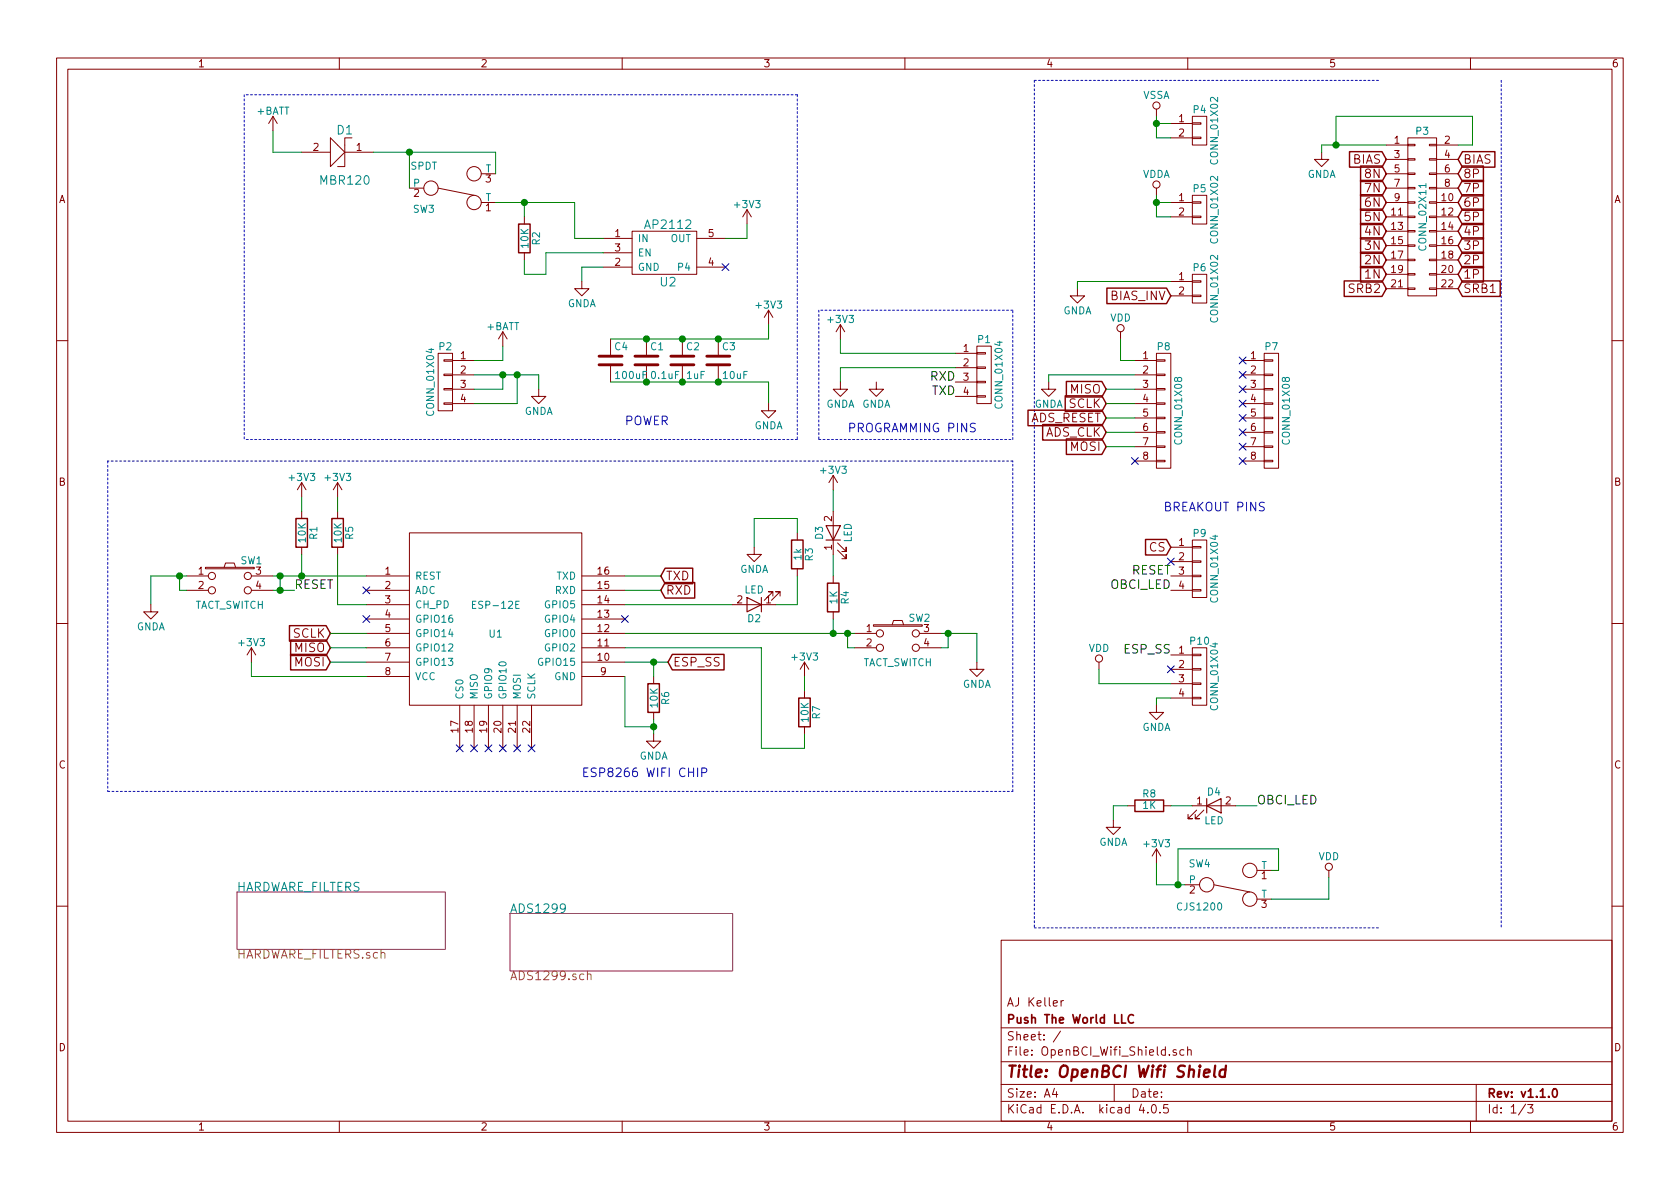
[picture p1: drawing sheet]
<svg xmlns="http://www.w3.org/2000/svg" width="297mm" height="210mm" viewBox="0 0 297 210" stroke-linecap="round" stroke-linejoin="round" font-family="sans-serif">
<g fill="none" stroke="#840000" stroke-width=".18">
<path d="M10 10.3h277v189.9h-277zM12 12.2h273v186.1h-273zM60 10.3v1.9M110 10.3v1.9M160 10.3v1.9M204.5 19.3v1.3M210 10.3v1.9M260 10.3v1.9M48.3 20.6l-.8 1.2M48.3 20.6v2.5M48.3 20.6l.7 1.2M53.3 26.9h5.1"/>
<path d="M58.4 24.4l2.6 2.5-2.6 2.6zM61 26.9v2.6h-1.3M61 26.9h5M62.2 24.4h-1.2v2.5M72.4 33.3h2.5M77.5 33.3l6.3 1.2M85.1 35.8h2.5M85.1 30.7h2.5M92.7 38.3v1.3M132.1 37.1l-.8 1.2M132.1 37.1v2.5M132.1 37.1l.7 1.2"/>
<path d="M204.5 33.3v1.2M207 35.8h3.8M207 38.3h3.8M207 21.8h3.8M207 24.4h3.8M210.8 38.2h1.5v.3h-1.5zM210.8 35.7h1.5v.2h-1.5zM210.8 34.5h2.6v5.1h-2.6zM210.8 24.3h1.5v.2h-1.5zM210.8 21.7h1.5v.3h-1.5zM210.8 20.6h2.6v5h-2.6zM233.7 26.9v1.3h1.2l-1.2 1.3-1.3-1.3h1.3"/>
<path d="M245.1 35.8h3.8M245.1 38.3h3.8M245.1 33.3h3.8M245.1 30.7h3.8M245.1 25.6h3.8M245.1 28.2h3.8M248.9 38.2h1.3v.3h-1.3zM248.9 35.7h1.3v.2h-1.3zM248.9 33.1h1.3v.3h-1.3zM248.9 30.6h1.3v.3h-1.3zM248.9 28.1h1.3v.2h-1.3zM248.9 25.5h1.3v.3h-1.3z"/>
<path d="M248.9 24.4h5.1v27.9h-5.1zM252.7 38.2h1.3v.3h-1.3zM252.7 35.7h1.3v.2h-1.3zM252.7 33.1h1.3v.3h-1.3zM252.7 30.6h1.3v.3h-1.3zM252.7 28.1h1.3v.2h-1.3zM252.7 25.5h1.3v.3h-1.3zM254 35.8h3.8M254 38.3h3.8M254 33.3h3.8M254 30.7h3.8M254 25.6h3.8"/>
<path d="M254 28.2h3.8M88.9 58.7v2.5M88.9 58.7l-.8 1.2M88.9 58.7l.8 1.2M92.7 44.7v1.3M102.9 49.8v1.2h1.2l-1.2 1.3-1.3-1.3h1.3M106.7 42.2h5.1M106.7 47.2h5.1M106.7 44.7h5.1M107.9 59.9v2.8M111.8 40.9h11.4v7.6h-11.4zM114.3 59.9v2.8"/>
<path d="M120.6 59.9v2.8M123.2 42.2h5.1M123.2 47.2h5.1M127 59.9v2.8M135.9 54.9l-.8 1.2M135.9 54.9v2.5M135.9 54.9l.8 1.2M148.6 57.4l-.8 1.3M148.6 57.4v2.5M148.6 57.4l.8 1.3M190.5 51v1.3h1.3l-1.3 1.3-1.3-1.3h1.3M198.1 58.7v1.2"/>
<path d="M207 49.8h3.8M207 52.3h3.8M210.8 52.2h1.5v.2h-1.5zM210.8 49.7h1.5v.2h-1.5zM210.8 48.5h2.6v5.1h-2.6zM245.1 48.5h3.8M245.1 51h3.8M245.1 40.9h3.8M245.1 43.4h3.8M245.1 46h3.8M248.9 50.9h1.3v.3h-1.3zM248.9 48.4h1.3v.2h-1.3z"/>
<path d="M248.9 45.8h1.3v.3h-1.3zM248.9 43.3h1.3v.3h-1.3zM248.9 40.8h1.3v.2h-1.3zM252.7 50.9h1.3v.3h-1.3zM252.7 48.4h1.3v.2h-1.3zM252.7 45.8h1.3v.3h-1.3zM252.7 43.3h1.3v.3h-1.3zM252.7 40.8h1.3v.2h-1.3zM254 48.5h3.8M254 51h3.8M254 40.9h3.8M254 43.4h3.8"/>
<path d="M254 46h3.8M10 60.2h2M77.5 62.5h2.5v10.1h-2.5zM78.5 71.2h1.5v.3h-1.5zM78.5 68.7h1.5v.3h-1.5zM78.5 66.2h1.5v.2h-1.5zM78.5 63.6h1.5v.3h-1.5zM80 63.7h3.8M80 66.3h3.8M80 68.8h3.8M80 71.4h3.8M95.2 68.8v1.3h1.3l-1.3 1.3-1.2-1.3h1.2"/>
<path d="M107.9 64.8v2.8M114.3 64.8v2.8M120.6 64.8v2.8M127 64.8v2.8M135.9 71.4v1.2h1.3l-1.3 1.3-1.3-1.3h1.3M148.6 67.6v1.2h1.3l-1.3 1.3-1.3-1.3h1.3M154.9 67.6v1.2h1.3l-1.3 1.3-1.2-1.3h1.2M168.9 62.5h3.8M168.9 65h3.8M168.9 67.6h3.8M168.9 70.1h3.8M172.7 70h1.5v.2h-1.5z"/>
<path d="M172.7 67.4h1.5v.3h-1.5zM172.7 64.9h1.5v.2h-1.5zM172.7 62.4h1.5v.2h-1.5zM172.7 61.2h2.6v10.2h-2.6zM185.4 67.6v1.2h1.3l-1.3 1.3-1.3-1.3h1.3M200.7 63.7h3.8M200.7 66.3h3.8M200.7 68.8h3.8M200.7 71.4h3.8M200.7 73.9h3.8M200.7 76.4h3.8M200.7 79h3.8"/>
<path d="M204.5 62.5h2.5v20.3h-2.5zM204.5 78.9h1.5v.2h-1.5zM204.5 76.3h1.5v.3h-1.5zM204.5 73.8h1.5v.2h-1.5zM204.5 71.2h1.5v.3h-1.5zM204.5 68.7h1.5v.3h-1.5zM204.5 66.2h1.5v.2h-1.5zM204.5 63.6h1.5v.3h-1.5zM219.7 63.7h3.8M219.7 66.3h3.8M219.7 68.8h3.8M219.7 71.4h3.8"/>
<path d="M219.7 73.9h3.8M219.7 76.4h3.8M219.7 79h3.8M223.5 62.5h2.6v20.3h-2.6zM223.5 78.9h1.5v.2h-1.5zM223.5 76.3h1.5v.3h-1.5zM223.5 73.8h1.5v.2h-1.5zM223.5 71.2h1.5v.3h-1.5zM223.5 68.7h1.5v.3h-1.5zM223.5 66.2h1.5v.2h-1.5zM223.5 63.6h1.5v.3h-1.5zM285 60.2h2"/>
<path d="M53.3 85.3v2.6M53.3 90.4v1.3M53.3 96.8v1.2M53.3 85.3l-.7 1.3M53.3 85.3l.8 1.3M59.7 85.3v2.6M59.7 90.4v1.3M59.7 96.8v1.2M59.7 85.3l-.8 1.3M59.7 85.3l.8 1.3M72.4 94.2h30.5v30.5h-30.5zM133.3 96.8v1.2h1.3l-1.3 1.3-1.2-1.3h1.2"/>
<path d="M141 94.2v1.3M147.3 84.1v2.5M147.3 90.4v7.6M147.3 84.1l-.7 1.2M147.3 84.1l.8 1.2M148.1 97.3l1.5 1.5v-.8v.8h-.8M148.1 96l1.5 1.5v-.7v.7h-.8M200.7 81.5h3.8M204.5 81.4h1.5v.3h-1.5zM207 96.8h3.8M207 99.3h3.8M210.8 99.2h1.5v.2h-1.5z"/>
<path d="M210.8 96.6h1.5v.3h-1.5zM210.8 95.5h2.6v10.2h-2.6zM219.7 81.5h3.8M223.5 81.4h1.5v.3h-1.5zM10 110.3h2M26.7 106.9v1.3h1.2l-1.2 1.3-1.3-1.3h1.3M33 101.8h3.8M33 104.4h3.8M36.3 100.3h8.7v.3h-8.7zM39.6 100.3l.3-.7h1.5l.3 .7M44.4 101.8h3.9M44.4 104.4h3.9"/>
<path d="M44.4 114.5l-.7 1.3M44.4 114.5v2.6M44.4 114.5l.8 1.3M64.8 101.8h7.6M64.8 104.4h7.6M64.8 106.9h7.6M64.8 109.5h7.6M64.8 112h7.6M64.8 114.5h7.6M64.8 117.1h7.6M64.8 119.6h7.6M102.9 101.8h7.6"/>
<path d="M102.9 104.4h7.6M102.9 106.9h7.6M102.9 109.5h7.6M102.9 112h7.6M102.9 114.5h7.6M102.9 117.1h7.6M102.9 119.6h7.6M115.6 119.6v1.3M129.5 106.9h7.7M136.7 105.4v-.8h-.8h.8l-1.6 1.6M137.9 105.4v-.8h-.7h.7l-1.5 1.6M141 100.6v1.2"/>
<path d="M142.2 117.1l-.7 1.3M142.2 117.1v2.5M142.2 117.1l.8 1.3M147.3 101.8v1.3M147.3 108.2v1.3M151.1 112h3.8M151.1 114.5h3.8M154.4 110.5h8.7v.2h-8.7zM157.7 110.5l.3-.8h1.5l.3 .8M162.6 112h3.8M162.6 114.5h3.8M172.7 117.1v1.3h1.3l-1.3 1.2-1.3-1.2h1.3"/>
<path d="M194.3 117.1v1.3M207 101.8h3.8M207 104.4h3.8M207 115.8h3.8M207 118.4h3.8M210.8 104.3h1.5v.2h-1.5zM210.8 101.7h1.5v.3h-1.5zM210.8 118.2h1.5v.3h-1.5zM210.8 115.7h1.5v.2h-1.5zM210.8 114.5h2.6v10.2h-2.6zM285 110.3h2M81.3 124.7v7.6"/>
<path d="M83.8 124.7v7.6M86.4 124.7v7.6M88.9 124.7v7.6M91.4 124.7v7.6M94 124.7v7.6M115.6 129.8v1.3h1.2l-1.2 1.2-1.3-1.2h1.3M115.6 126v1.2M142.2 122.2v1.2M142.2 128.5v1.3M204.5 124.7v1.3h1.2l-1.2 1.2-1.3-1.2h1.3M207 120.9h3.8M207 123.4h3.8"/>
<path d="M210.8 123.3h1.5v.3h-1.5zM210.8 120.8h1.5v.2h-1.5zM196.8 145v1.3h1.3l-1.3 1.3-1.2-1.3h1.2M199.4 142.5h1.3M204.5 150.1l-.8 1.3M204.5 150.1v2.5M204.5 150.1l.7 1.3M205.7 142.5h1.3M209.5 156.5h2.6M210.8 142.5h7.6M211.6 143.3l-1.5 1.5h.7h-.7v-.8M212.9 143.3l-1.6 1.5h.8h-.8v-.8"/>
<path d="M214.6 156.5l6.4 1.2M222.2 153.9h2.6M222.2 159h2.6M234.9 153.9v1.3M10 160.2h2M177 166.3h108v32h-108zM187.6 176.9v1M188 176.9l-.4 .3M285 160.2h2M60 198.3v1.9M110 198.3v1.9M160 198.3v1.9"/>
<path d="M177 194.8h108M177 191.8h108M177 187.8h108M177 181.8h108M186.4 192.5l-.3 1h.9M186.8 193v1M187.5 182.3l-1.3 2M197 191.8v3M201.8 195.2l-.4 1.1h1M202.9 196.7v.1M203.8 195.4l.1-.1a.81 .81 0 0 1 .6 .6 .81 .81 0 0 1-.3 .8l-.1 .1a.8 .8 0 0 1-.6-.6 .8 .8 0 0 1 .3-.8zM205.1 196.7v.1"/>
<path d="M206.5 195.3h-.7l-.1 .7 .2-.1 .5 .1 .2 .2-.1 .5-.2 .1-.6-.1M208 185.7a.37 .37 0 0 0-.6 .1l.1 .2 .5 .2 .1 .1-.3 .3-.4-.1M209.3 185.7l-.4-.1-.3 .3 .1 .6 .2 .1 .4-.1M210 185.7l.2-.1 .4 .1v.9M210 185.1v1.5M210 198.3v1.9M260 198.3v1.9M261 191.8v6.5M269.7 195.2l-1.2 2M270.1 195.3h.9l-.5 .6 .5 .1v.7l-.2 .1-.7-.1"/>
<circle cx="204.5" cy="18.7" r=".63"/>
<circle cx="76.2" cy="33.3" r="1.27"/>
<circle cx="83.8" cy="35.8" r="1.27"/>
<circle cx="83.8" cy="30.7" r="1.27"/>
<circle cx="204.5" cy="32.6" r=".63"/>
<circle cx="198.1" cy="58" r=".63"/>
<circle cx="37.5" cy="101.8" r=".63"/>
<circle cx="37.5" cy="104.4" r=".63"/>
<circle cx="43.8" cy="101.8" r=".63"/>
<circle cx="43.8" cy="104.4" r=".63"/>
<circle cx="155.6" cy="112" r=".63"/>
<circle cx="155.6" cy="114.5" r=".63"/>
<circle cx="161.9" cy="114.5" r=".63"/>
<circle cx="161.9" cy="112" r=".63"/>
<circle cx="194.3" cy="116.5" r=".63"/>
<circle cx="213.4" cy="156.5" r="1.27"/>
<circle cx="221" cy="153.9" r="1.27"/>
<circle cx="221" cy="159" r="1.27"/>
<circle cx="234.9" cy="153.3" r=".63"/>
</g>
<path d="M200.4 179.6a.7 .7 0 0 0-.9 .2 .7 .7 0 0 0 .1 .9 .55 .55 0 0 0 .8 .1M274.6 192.7l.2-.2a.81 .81 0 0 1 .6 .6 .81 .81 0 0 1-.3 .8l-.1 .1a.79 .79 0 0 1-.4-1.3z" fill="none" stroke="#840000" stroke-width=".3"/>
<path d="M212.9 189.8l1-.2-.1-.4-.6-.1-.3 .3v.9l.2 .1 .6-.1M214.9 188.4l-.2 1.8 .2 .2M216.7 189.2a.7 .7 0 0 0-1 .3v.8l.3 .1 .5-.1M216.8 188.4l-.3 2" fill="none" stroke="#840000" stroke-width=".41"/>
<path d="M105.9 64.5h4.1M105.9 63h4.1M112.3 64.5h4M112.3 63h4M118.6 64.5h4.1M118.6 63h4.1M125 64.5h4M125 63h4" fill="none" stroke="#840000" stroke-width=".51"/>
<g fill="none" stroke="#000084" stroke-width=".18">
<path d="M127.7 46.6l1.2 1.2M128.9 46.6l-1.2 1.2M219.1 63.1l1.2 1.3M219.1 65.7l1.2 1.2M219.1 68.2l1.2 1.2M219.1 70.8l1.2 1.2M219.1 73.3l1.2 1.2M219.1 75.8l1.2 1.3M219.1 78.4l1.2 1.2M220.3 63.1l-1.2 1.3M220.3 65.7l-1.2 1.2M220.3 68.2l-1.2 1.2"/>
<path d="M220.3 70.8l-1.2 1.2M220.3 73.3l-1.2 1.2M220.3 75.8l-1.2 1.3M220.3 78.4l-1.2 1.2M200.1 80.9l1.2 1.2M201.3 80.9l-1.2 1.2M206.4 98.7l1.2 1.2M207.6 98.7l-1.2 1.2M219.1 80.9l1.2 1.2M220.3 80.9l-1.2 1.2M64.2 108.9l1.2 1.2M64.2 103.8l1.2 1.2"/>
<path d="M65.4 108.9l-1.2 1.2M65.4 103.8l-1.2 1.2M109.9 108.9l1.2 1.2M111.1 108.9l-1.2 1.2M206.4 117.7l1.2 1.3M207.6 117.7l-1.2 1.3M80.7 131.7l1.2 1.2M81.9 131.7l-1.2 1.2M83.2 131.7l1.2 1.2M84.4 131.7l-1.2 1.2M85.8 131.7l1.2 1.2M87 131.7l-1.2 1.2"/>
<path d="M88.3 131.7l1.2 1.2M89.5 131.7l-1.2 1.2M90.8 131.7l1.2 1.2M92 131.7l-1.2 1.2M93.4 131.7l1.2 1.2M94.6 131.7l-1.2 1.2"/>
</g>
<g fill="none" stroke="#840000" stroke-width=".25">
<path d="M91.7 39.6h2v5.1h-2zM238.6 26.8h5.7l.8 1.4-.8 1.4h-5.7zM240.6 29.4h3.7l.8 1.3-.8 1.4h-3.7zM240.6 31.9h3.7l.8 1.4-.8 1.3h-3.7zM240.6 34.4h3.7l.8 1.4-.8 1.4h-3.7zM240.6 37h3.7l.8 1.3-.8 1.4h-3.7zM240.6 39.5h3.7l.8 1.4-.8 1.4h-3.7zM258.6 29.4h3.7v2.7h-3.7l-.8-1.4zM258.6 31.9h3.7v2.7h-3.7l-.8-1.3zM258.6 34.4h3.7v2.8h-3.7l-.8-1.4zM258.6 37h3.7v2.7h-3.7l-.8-1.4zM258.6 39.5h3.7v2.8h-3.7l-.8-1.4z"/>
<path d="M258.6 26.8h5.7v2.8h-5.7l-.8-1.4zM195.7 50.9h10.5l.8 1.4-.8 1.4h-10.5zM237.7 49.7h6.6l.8 1.3-.8 1.4h-6.6zM240.6 42.1h3.7l.8 1.3-.8 1.4h-3.7zM240.6 44.6h3.7l.8 1.4-.8 1.3h-3.7zM240.6 47.1h3.7l.8 1.4-.8 1.4h-3.7zM258.6 42.1h3.7v2.7h-3.7l-.8-1.4zM258.6 44.6h3.7v2.7h-3.7l-.8-1.3zM258.6 47.1h3.7v2.8h-3.7l-.8-1.4zM258.6 49.7h6.7v2.7h-6.7l-.8-1.4zM181.8 72.5h13l.8 1.4-.8 1.4h-13zM184.4 75.1h10.4l.8 1.3-.8 1.4h-10.4z"/>
<path d="M188.3 70h6.5l.8 1.4-.8 1.3h-6.5zM188.5 67.5h6.3l.8 1.3-.8 1.4h-6.3zM188.5 77.6h6.3l.8 1.4-.8 1.4h-6.3zM52.3 91.7h2.1v5.1h-2.1zM58.7 91.7h2v5.1h-2zM140 95.5h2v5.1h-2zM202.5 95.4h3.7l.8 1.4-.8 1.3h-3.7zM51.2 110.6h6.5l.7 1.4-.7 1.4h-6.5zM51.4 113.2h6.3l.7 1.3-.7 1.4h-6.3zM51.4 115.7h6.3l.7 1.4-.7 1.4h-6.3zM117.6 100.5h4.9v2.7h-4.9l-.8-1.4zM117.6 103h5.2v2.8h-5.2l-.8-1.4z"/>
<path d="M118.9 115.7h9.1v2.8h-9.1l-.8-1.4zM146.3 103.1h2v5.1h-2zM114.6 120.9h2v5.1h-2zM141.2 123.4h2.1v5.1h-2.1zM200.7 141.5h5v2h-5z"/>
</g>
<path d="M123.3 135.8v1.5M124.1 136.6l.7-.1 .2-.2-.1-.3-.2-.2h-.6v1.5" fill="none" stroke="#0000c2" stroke-width=".18"/>
<path d="M91.8 106.3h-.6v1.3h.6M99.9 160.5l-.3 .3-.4-.1-.1-.2v-.5a.48 .48 0 0 1 .8 0 1 1 0 0 1-.4 1.4h-.3" fill="none" stroke="#008484" stroke-width=".18"/>
<g fill="none" stroke="#0000c2" stroke-width=".18" stroke-dasharray=".3 .4">
<path d="M43.2 16.8v60.9M141 16.8v60.9M141 16.8h-97.8M182.9 14.2v149.9M182.9 14.2h60.9M265.4 14.2v149.9M144.8 54.9v22.8M179.1 54.9h-34.3M141 77.7h-97.8M144.8 77.7h34.3M179.1 77.7v-22.8M19 81.5v58.4"/>
<path d="M179.1 81.5h-160.1M19 139.9h160.1M179.1 139.9v-58.4M182.9 164.1h60.9"/>
</g>
<g fill="none" stroke="#008400" stroke-width=".18">
<path d="M48.3 23.1v3.8h5M66 26.9h21.6v3.8M72.4 26.9v6.4M87.6 35.8h14v6.4h5.1M92.7 35.8v2.5M132.1 39.6v2.6h-3.8M204.5 35.8h2.5M204.5 20.6v3.8h2.5M204.5 34.5v3.8h2.5M204.5 21.8h2.5M236.2 25.6v-5h24.1v5h-2.5M245.1 25.6h-11.4v1.3"/>
<path d="M106.7 47.2h-3.8v2.6M106.7 44.7h-10.2v3.8h-3.8v-2.5M135.9 57.4v2.5h-28M148.6 59.9v2.6h20.3M198.1 59.9v3.8h2.6M207 49.8h-16.5v1.2M83.8 66.3h11.4v2.5M88.9 61.2v2.5h-5.1M88.9 66.3v2.5h-5.1M91.4 66.3v5.1h-7.6M107.9 67.6h28v3.8M168.9 65h-20.3v2.6"/>
<path d="M195.6 71.4h5.1M195.6 68.8h5.1M195.6 76.4h5.1M195.6 79h5.1M195.6 73.9h5.1M200.7 66.3h-15.3v1.3M53.3 87.9v2.5M53.3 98v3.8M59.7 98v8.9h5.1M59.7 87.9v2.5M141 94.2v-2.5h-7.7v5.1M147.3 86.6v3.8"/>
<path d="M147.3 98v3.8M31.7 101.8v2.6h1.3M33 101.8h-6.3v5.1M44.4 117.1v2.5h20.4M48.3 101.8h16.5M48.3 104.4h3.8M49.5 101.8v2.6M58.4 117.1h6.4M58.4 112h6.4M58.4 114.5h6.4M110.5 106.9h19M110.5 119.6v8.9h5.1"/>
<path d="M110.5 117.1h7.6M110.5 112h40.6M110.5 114.5h24.1v17.8h7.6v-2.5M110.5 101.8h6.3M110.5 104.4h6.3M115.6 117.1v2.5M141 101.8v5.1h-3.8M142.2 119.6v2.6M147.3 109.5v2.5M149.9 112v2.5h1.2M166.4 112h6.3v5.1M167.6 112v2.5h-1.2"/>
<path d="M194.3 118.4v2.5h12.7M115.6 127.2v2.6M207 123.4h-2.5v1.3M199.4 142.5h-2.6v2.5M204.5 152.6v3.9h5M207 142.5h3.8M218.4 142.5h3.8M224.8 153.9h1.3v-3.8h-17.8v6.4M234.9 155.2v3.8h-10.1"/>
</g>
<g fill="#008400" stroke="#008400" stroke-width=".25">
<circle cx="92.7" cy="35.8" r=".51"/>
<circle cx="127" cy="67.6" r=".51"/>
<circle cx="127" cy="59.9" r=".51"/>
<circle cx="120.7" cy="67.6" r=".51"/>
<circle cx="114.3" cy="67.6" r=".51"/>
<circle cx="120.7" cy="59.9" r=".51"/>
<circle cx="114.3" cy="59.9" r=".51"/>
<circle cx="53.3" cy="101.8" r=".51"/>
<circle cx="147.3" cy="112" r=".51"/>
<circle cx="149.9" cy="112" r=".51"/>
<circle cx="167.6" cy="112" r=".51"/>
<circle cx="49.5" cy="101.8" r=".51"/>
<circle cx="31.8" cy="101.8" r=".51"/>
<circle cx="91.4" cy="66.3" r=".51"/>
<circle cx="88.9" cy="66.3" r=".51"/>
<circle cx="72.4" cy="26.9" r=".51"/>
<circle cx="115.6" cy="117.1" r=".51"/>
<circle cx="208.3" cy="156.5" r=".51"/>
<circle cx="49.5" cy="104.4" r=".51"/>
<circle cx="204.5" cy="35.8" r=".51"/>
<circle cx="236.2" cy="25.6" r=".51"/>
<circle cx="204.5" cy="21.8" r=".51"/>
<circle cx="115.6" cy="128.5" r=".51"/>
</g>
<path d="M146 93h2.6l-1.3 2.5zM146 95.5h2.6M132.1 105.7l2.5 1.2-2.5 1.3zM134.6 105.7v2.5M213.4 142.5l2.5-1.3v2.6zM213.4 141.2v2.6" fill="none" stroke="#840000" stroke-width=".2"/>
<path d="M41.9 157.7h36.8v10.2h-36.8zM90.2 161.5h39.3v10.2h-39.3z" fill="none" stroke="#840084" stroke-width=".18"/>
<path d="M103.9 172.4v-.1a.36 .36 0 0 1 .6 .2v.7M103.9 171.7v1.5" fill="none" stroke="#848400" stroke-width=".18"/>
<text font-size="2.8" fill="#840000" x="178" y="190.5">Title: OpenBCI Wifi Shield</text>
<g font-size="2.1" fill="#008484">
<text x="59.6" y="23.8">D1</text>
<text x="56.8" y="32.7">MBR120</text>
<text x="114.3" y="40.5">AP2112</text>
<text x="116.8" y="50.6">U2</text>
<text x="41.9" y="157.6">HARDWARE_FILTERS</text>
<text x="90.2" y="161.4">ADS1299</text>
</g>
<g font-size="2.1" fill="#840000">
<text x="239.1" y="29">BIAS</text>
<text x="258.7" y="29">BIAS</text>
<text x="241.5" y="31.5">8N</text>
<text x="241.5" y="34">7N</text>
<text x="258.7" y="31.5">8P</text>
<text x="258.7" y="34">7P</text>
<text x="241.5" y="36.6">6N</text>
<text x="241.5" y="39.1">5N</text>
<text x="241.5" y="41.7">4N</text>
<text x="258.7" y="36.6">6P</text>
<text x="258.7" y="39.1">5P</text>
<text x="258.7" y="41.7">4P</text>
<text x="241.5" y="44.2">3N</text>
<text x="241.5" y="46.7">2N</text>
<text x="258.7" y="44.2">3P</text>
<text x="258.7" y="46.7">2P</text>
<text x="196.3" y="53.1">BIAS_INV</text>
<text x="238.5" y="51.8">SRB2</text>
<text x="241.5" y="49.3">1N</text>
<text x="258.7" y="49.3">1P</text>
<text x="258.7" y="51.8">SRB1</text>
<text x="189.2" y="69.6">MISO</text>
<text x="181.9" y="74.7">ADS_RESET</text>
<text x="184.6" y="77.2">ADS_CLK</text>
<text x="188.9" y="72.1">SCLK</text>
<text x="189.2" y="79.8">MOSI</text>
<text x="203.1" y="97.5">CS</text>
<text x="117.8" y="102.6">TXD</text>
<text x="117.8" y="105.2">RXD</text>
<text x="51.7" y="112.8">SCLK</text>
<text x="52.1" y="115.3">MISO</text>
<text x="52.1" y="117.9">MOSI</text>
<text x="119" y="117.9">ESP_SS</text>
<text x="178" y="178">AJ Keller</text>
<text x="178" y="184">Sheet: /</text>
<text x="178" y="181">Push The World LLC</text>
<text x="178" y="186.7">File: OpenBCI_Wifi_Shield.sch</text>
<text x="178" y="196.9">KiCad E.D.A. kicad 4.0.5</text>
<text x="178" y="194.1">Size: A4</text>
<text x="200" y="194.1">Date:</text>
<text x="263" y="194.1">Rev: v1.1.0</text>
<text x="263" y="196.9">Id: 1/3</text>
</g>
<g font-size="2.1">
<text x="164.4" y="67.3">RXD</text>
<text x="164.7" y="69.8">TXD</text>
<text x="199.9" y="101.6">RESET</text>
<text x="52.1" y="104.1">RESET</text>
<text x="196.3" y="104.1">OBCI_LED</text>
<text x="198.8" y="115.6">ESP_SS</text>
<text x="222.2" y="142.2">OBCI_LED</text>
</g>
<g font-size="2.1" fill="#0000c2">
<text x="110.5" y="75.2">POWER</text>
<text x="150.5" y="76.4">PROGRAMMING PINS</text>
<text x="205.7" y="90.4">BREAKOUT PINS</text>
<text x="102.9" y="137.4">ESP8266 WIFI CHIP</text>
</g>
<g font-size="2.1" fill="#848400">
<text x="41.9" y="169.5">HARDWARE_FILTERS.sch</text>
<text x="90.2" y="173.3">ADS1299.sch</text>
</g>
<g font-size="1.8" fill="#840000">
<text x="35" y="11.9">1</text>
<text x="85" y="11.9">2</text>
<text x="135" y="11.9">3</text>
<text x="185" y="11.9">4</text>
<text x="235" y="11.9">5</text>
<text x="285" y="11.9">6</text>
<text x="208.4" y="21.6">1</text>
<text x="55.4" y="26.7">2</text>
<text x="63" y="26.7">1</text>
<text x="208.4" y="24.1">2</text>
<text x="246.5" y="25.4">1</text>
<text x="246.5" y="27.9">3</text>
<text x="255.4" y="25.4">2</text>
<text x="255.4" y="27.9">4</text>
<text x="10.4" y="35.9">A</text>
<text x="73.2" y="34.8">2</text>
<text x="85.9" y="32.3">3</text>
<text x="208.4" y="35.6">1</text>
<text x="246.5" y="30.5">5</text>
<text x="246.5" y="33">7</text>
<text x="246.5" y="35.6">9</text>
<text x="254.9" y="35.6">10</text>
<text x="255.4" y="30.5">6</text>
<text x="255.4" y="33">8</text>
<text x="285.4" y="35.9">A</text>
<text x="85.9" y="37.3">1</text>
<text x="108.7" y="41.9">1</text>
<text x="125.2" y="41.9">5</text>
<text x="208.4" y="38.1">2</text>
<text x="246" y="38.1">11</text>
<text x="246" y="40.6">13</text>
<text x="254.9" y="38.1">12</text>
<text x="254.9" y="40.6">14</text>
<text x="108.7" y="47">2</text>
<text x="108.7" y="44.4">3</text>
<text x="125.2" y="47">4</text>
<text x="246" y="43.2">15</text>
<text x="246" y="45.7">17</text>
<text x="254.9" y="43.2">16</text>
<text x="254.9" y="45.7">18</text>
<text x="208.4" y="49.5">1</text>
<text x="208.4" y="52.1">2</text>
<text x="246" y="50.8">21</text>
<text x="246" y="48.3">19</text>
<text x="254.9" y="48.3">20</text>
<text x="254.9" y="50.8">22</text>
<text x="81.4" y="63.5">1</text>
<text x="170.3" y="62.2">1</text>
<text x="170.3" y="64.8">2</text>
<text x="202.1" y="63.5">1</text>
<text x="221.1" y="63.5">1</text>
<text x="81.4" y="66">2</text>
<text x="81.4" y="68.6">3</text>
<text x="81.4" y="71.1">4</text>
<text x="170.3" y="67.3">3</text>
<text x="170.3" y="69.8">4</text>
<text x="202.1" y="66">2</text>
<text x="202.1" y="68.6">3</text>
<text x="202.1" y="71.1">4</text>
<text x="221.1" y="66">2</text>
<text x="221.1" y="68.6">3</text>
<text x="221.1" y="71.1">4</text>
<text x="202.1" y="73.7">5</text>
<text x="202.1" y="76.2">6</text>
<text x="221.1" y="73.7">5</text>
<text x="221.1" y="76.2">6</text>
<text x="202.1" y="78.7">7</text>
<text x="202.1" y="81.3">8</text>
<text x="221.1" y="78.7">7</text>
<text x="221.1" y="81.3">8</text>
<text x="10.4" y="85.9">B</text>
<text x="285.4" y="85.9">B</text>
<text x="147.1" y="92.2" transform="rotate(-90 147.1 92.2)">2</text>
<text x="35.1" y="101.6">1</text>
<text x="45.2" y="101.6">3</text>
<text x="68.1" y="101.6">1</text>
<text x="105.7" y="101.6">16</text>
<text x="147.1" y="97.3" transform="rotate(-90 147.1 97.3)">1</text>
<text x="208.4" y="96.5">1</text>
<text x="208.4" y="99.1">2</text>
<text x="208.4" y="101.6">3</text>
<text x="35.1" y="104.1">2</text>
<text x="45.2" y="104.1">4</text>
<text x="68.1" y="104.1">2</text>
<text x="68.1" y="106.7">3</text>
<text x="105.7" y="106.7">14</text>
<text x="105.7" y="104.1">15</text>
<text x="130.3" y="106.7">2</text>
<text x="135.4" y="106.7">1</text>
<text x="208.4" y="104.1">4</text>
<text x="68.1" y="109.2">4</text>
<text x="68.1" y="111.8">5</text>
<text x="105.7" y="111.8">12</text>
<text x="105.7" y="109.2">13</text>
<text x="153.2" y="111.8">1</text>
<text x="163.3" y="111.8">3</text>
<text x="68.1" y="114.3">6</text>
<text x="68.1" y="116.8">7</text>
<text x="68.1" y="119.4">8</text>
<text x="105.7" y="116.8">10</text>
<text x="105.7" y="114.3">11</text>
<text x="106.2" y="119.4">9</text>
<text x="153.2" y="114.3">2</text>
<text x="163.3" y="114.3">4</text>
<text x="208.4" y="115.6">1</text>
<text x="208.4" y="118.1">2</text>
<text x="208.4" y="120.6">3</text>
<text x="208.4" y="123.2">4</text>
<text x="81" y="129.5" transform="rotate(-90 81 129.5)">17</text>
<text x="83.6" y="129.5" transform="rotate(-90 83.6 129.5)">18</text>
<text x="86.1" y="129.5" transform="rotate(-90 86.1 129.5)">19</text>
<text x="88.6" y="129.5" transform="rotate(-90 88.6 129.5)">20</text>
<text x="91.2" y="129.5" transform="rotate(-90 91.2 129.5)">21</text>
<text x="93.7" y="129.5" transform="rotate(-90 93.7 129.5)">22</text>
<text x="10.4" y="135.9">C</text>
<text x="285.4" y="135.9">C</text>
<text x="211.6" y="142.2">1</text>
<text x="216.7" y="142.2">2</text>
<text x="223" y="155.4">1</text>
<text x="210.3" y="158">2</text>
<text x="223" y="160.5">3</text>
<text x="10.4" y="185.9">D</text>
<text x="285.4" y="185.9">D</text>
<text x="35" y="199.9">1</text>
<text x="85" y="199.9">2</text>
<text x="135" y="199.9">3</text>
<text x="185" y="199.9">4</text>
<text x="235" y="199.9">5</text>
<text x="285" y="199.9">6</text>
</g>
<g font-size="1.8" fill="#008484">
<text x="202.1" y="17.5">VSSA</text>
<text x="45.4" y="20.3">+BATT</text>
<text x="211" y="20">P4</text>
<text x="250.4" y="23.8">P3</text>
<text x="72.6" y="30">SPDT</text>
<text x="215.3" y="28.7" transform="rotate(-90 215.3 28.7)">CONN_01X02</text>
<text x="73.1" y="33">P</text>
<text x="85.8" y="35.6">T</text>
<text x="85.8" y="30.5">T</text>
<text x="202" y="31.4">VDDA</text>
<text x="211" y="34">P5</text>
<text x="231.1" y="31.4">GNDA</text>
<text x="73" y="37.6">SW3</text>
<text x="130" y="36.8">+3V3</text>
<text x="93.4" y="43.8" transform="rotate(-90 93.4 43.8)">10K</text>
<text x="95.5" y="43.3" transform="rotate(-90 95.5 43.3)">R2</text>
<text x="112.8" y="42.8">IN</text>
<text x="112.8" y="47.9">GND</text>
<text x="112.8" y="45.3">EN</text>
<text x="118.4" y="42.8">OUT</text>
<text x="120" y="47.9">P4</text>
<text x="211" y="47.9">P6</text>
<text x="215.3" y="42.7" transform="rotate(-90 215.3 42.7)">CONN_01X02</text>
<text x="252.2" y="44" transform="rotate(-90 252.2 44)">CONN_02X11</text>
<text x="86" y="58.4">+BATT</text>
<text x="100.3" y="54.3">GNDA</text>
<text x="133.8" y="54.6">+3V3</text>
<text x="146.5" y="57.1">+3V3</text>
<text x="187.9" y="55.6">GNDA</text>
<text x="196.3" y="56.8">VDD</text>
<text x="215.3" y="56.7" transform="rotate(-90 215.3 56.7)">CONN_01X02</text>
<text x="77.7" y="61.9">P2</text>
<text x="108.7" y="61.9">C4</text>
<text x="115.1" y="61.9">C1</text>
<text x="121.4" y="61.9">C2</text>
<text x="127.8" y="61.9">C3</text>
<text x="172.9" y="60.6">P1</text>
<text x="204.7" y="61.9">P8</text>
<text x="223.7" y="61.9">P7</text>
<text x="109" y="67">100uF</text>
<text x="115.3" y="67">0.1uF</text>
<text x="121.4" y="67">1uF</text>
<text x="127.9" y="67">10uF</text>
<text x="177.2" y="71.9" transform="rotate(-90 177.2 71.9)">CONN_01X04</text>
<text x="76.7" y="73.2" transform="rotate(-90 76.7 73.2)">CONN_01X04</text>
<text x="92.7" y="73.3">GNDA</text>
<text x="133.3" y="75.9">GNDA</text>
<text x="146" y="72.1">GNDA</text>
<text x="152.3" y="72.1">GNDA</text>
<text x="182.8" y="72.1">GNDA</text>
<text x="145.2" y="83.8">+3V3</text>
<text x="209" y="78.3" transform="rotate(-90 209 78.3)">CONN_01X08</text>
<text x="228" y="78.3" transform="rotate(-90 228 78.3)">CONN_01X08</text>
<text x="51.3" y="85">+3V3</text>
<text x="57.6" y="85">+3V3</text>
<text x="54.1" y="95.9" transform="rotate(-90 54.1 95.9)">10K</text>
<text x="56.1" y="95.3" transform="rotate(-90 56.1 95.3)">R1</text>
<text x="60.4" y="95.9" transform="rotate(-90 60.4 95.9)">10K</text>
<text x="62.4" y="95.3" transform="rotate(-90 62.4 95.3)">R5</text>
<text x="145.5" y="95.3" transform="rotate(-90 145.5 95.3)">D3</text>
<text x="150.6" y="96" transform="rotate(-90 150.6 96)">LED</text>
<text x="211" y="94.9">P9</text>
<text x="42.5" y="99.8">SW1</text>
<text x="130.8" y="101.3">GNDA</text>
<text x="141.7" y="99" transform="rotate(-90 141.7 99)">1k</text>
<text x="143.7" y="99.2" transform="rotate(-90 143.7 99.2)">R3</text>
<text x="34.3" y="107.6">TACT_SWITCH</text>
<text x="73.4" y="102.5">REST</text>
<text x="73.4" y="105">ADC</text>
<text x="73.4" y="107.6">CH_PD</text>
<text x="84" y="107.6">ESP-12E</text>
<text x="96.4" y="107.6">GPIO5</text>
<text x="98.1" y="105">RXD</text>
<text x="98.3" y="102.5">TXD</text>
<text x="131.6" y="104.9">LED</text>
<text x="148" y="106.8" transform="rotate(-90 148 106.8)">1K</text>
<text x="150.1" y="106.8" transform="rotate(-90 150.1 106.8)">R4</text>
<text x="215.3" y="106.2" transform="rotate(-90 215.3 106.2)">CONN_01X04</text>
<text x="24.1" y="111.4">GNDA</text>
<text x="73.4" y="110.1">GPIO16</text>
<text x="73.4" y="112.6">GPIO14</text>
<text x="86.5" y="112.7">U1</text>
<text x="96.4" y="112.6">GPIO0</text>
<text x="96.4" y="110.1">GPIO4</text>
<text x="132.2" y="110">D2</text>
<text x="160.7" y="109.9">SW2</text>
<text x="210.5" y="114">P10</text>
<text x="42.4" y="114.2">+3V3</text>
<text x="73.4" y="115.2">GPIO12</text>
<text x="73.4" y="117.7">GPIO13</text>
<text x="95.5" y="117.7">GPIO15</text>
<text x="96.4" y="115.2">GPIO2</text>
<text x="140.2" y="116.8">+3V3</text>
<text x="152.4" y="117.8">TACT_SWITCH</text>
<text x="192.5" y="115.3">VDD</text>
<text x="73.4" y="120.3">VCC</text>
<text x="81.9" y="123.7" transform="rotate(-90 81.9 123.7)">CS0</text>
<text x="84.5" y="123.7" transform="rotate(-90 84.5 123.7)">MISO</text>
<text x="87" y="123.7" transform="rotate(-90 87 123.7)">GPIO9</text>
<text x="89.5" y="123.7" transform="rotate(-90 89.5 123.7)">GPIO10</text>
<text x="92.1" y="123.7" transform="rotate(-90 92.1 123.7)">MOSI</text>
<text x="94.6" y="123.7" transform="rotate(-90 94.6 123.7)">SCLK</text>
<text x="97.9" y="120.3">GND</text>
<text x="116.3" y="125.1" transform="rotate(-90 116.3 125.1)">10K</text>
<text x="118.3" y="124.6" transform="rotate(-90 118.3 124.6)">R6</text>
<text x="170.1" y="121.6">GNDA</text>
<text x="215.3" y="125.3" transform="rotate(-90 215.3 125.3)">CONN_01X04</text>
<text x="143" y="127.6" transform="rotate(-90 143 127.6)">10K</text>
<text x="145" y="127.1" transform="rotate(-90 145 127.1)">R7</text>
<text x="201.9" y="129.2">GNDA</text>
<text x="113" y="134.3">GNDA</text>
<text x="202.1" y="141">R8</text>
<text x="202.1" y="143">1K</text>
<text x="213.5" y="140.7">D4</text>
<text x="194.3" y="149.5">GNDA</text>
<text x="202.4" y="149.8">+3V3</text>
<text x="212.9" y="145.7">LED</text>
<text x="210.2" y="153.4">SW4</text>
<text x="223" y="153.7">T</text>
<text x="233.1" y="152.1">VDD</text>
<text x="208.4" y="161">CJS1200</text>
<text x="210.2" y="156.2">P</text>
<text x="223" y="158.7">T</text>
</g>
</svg>
